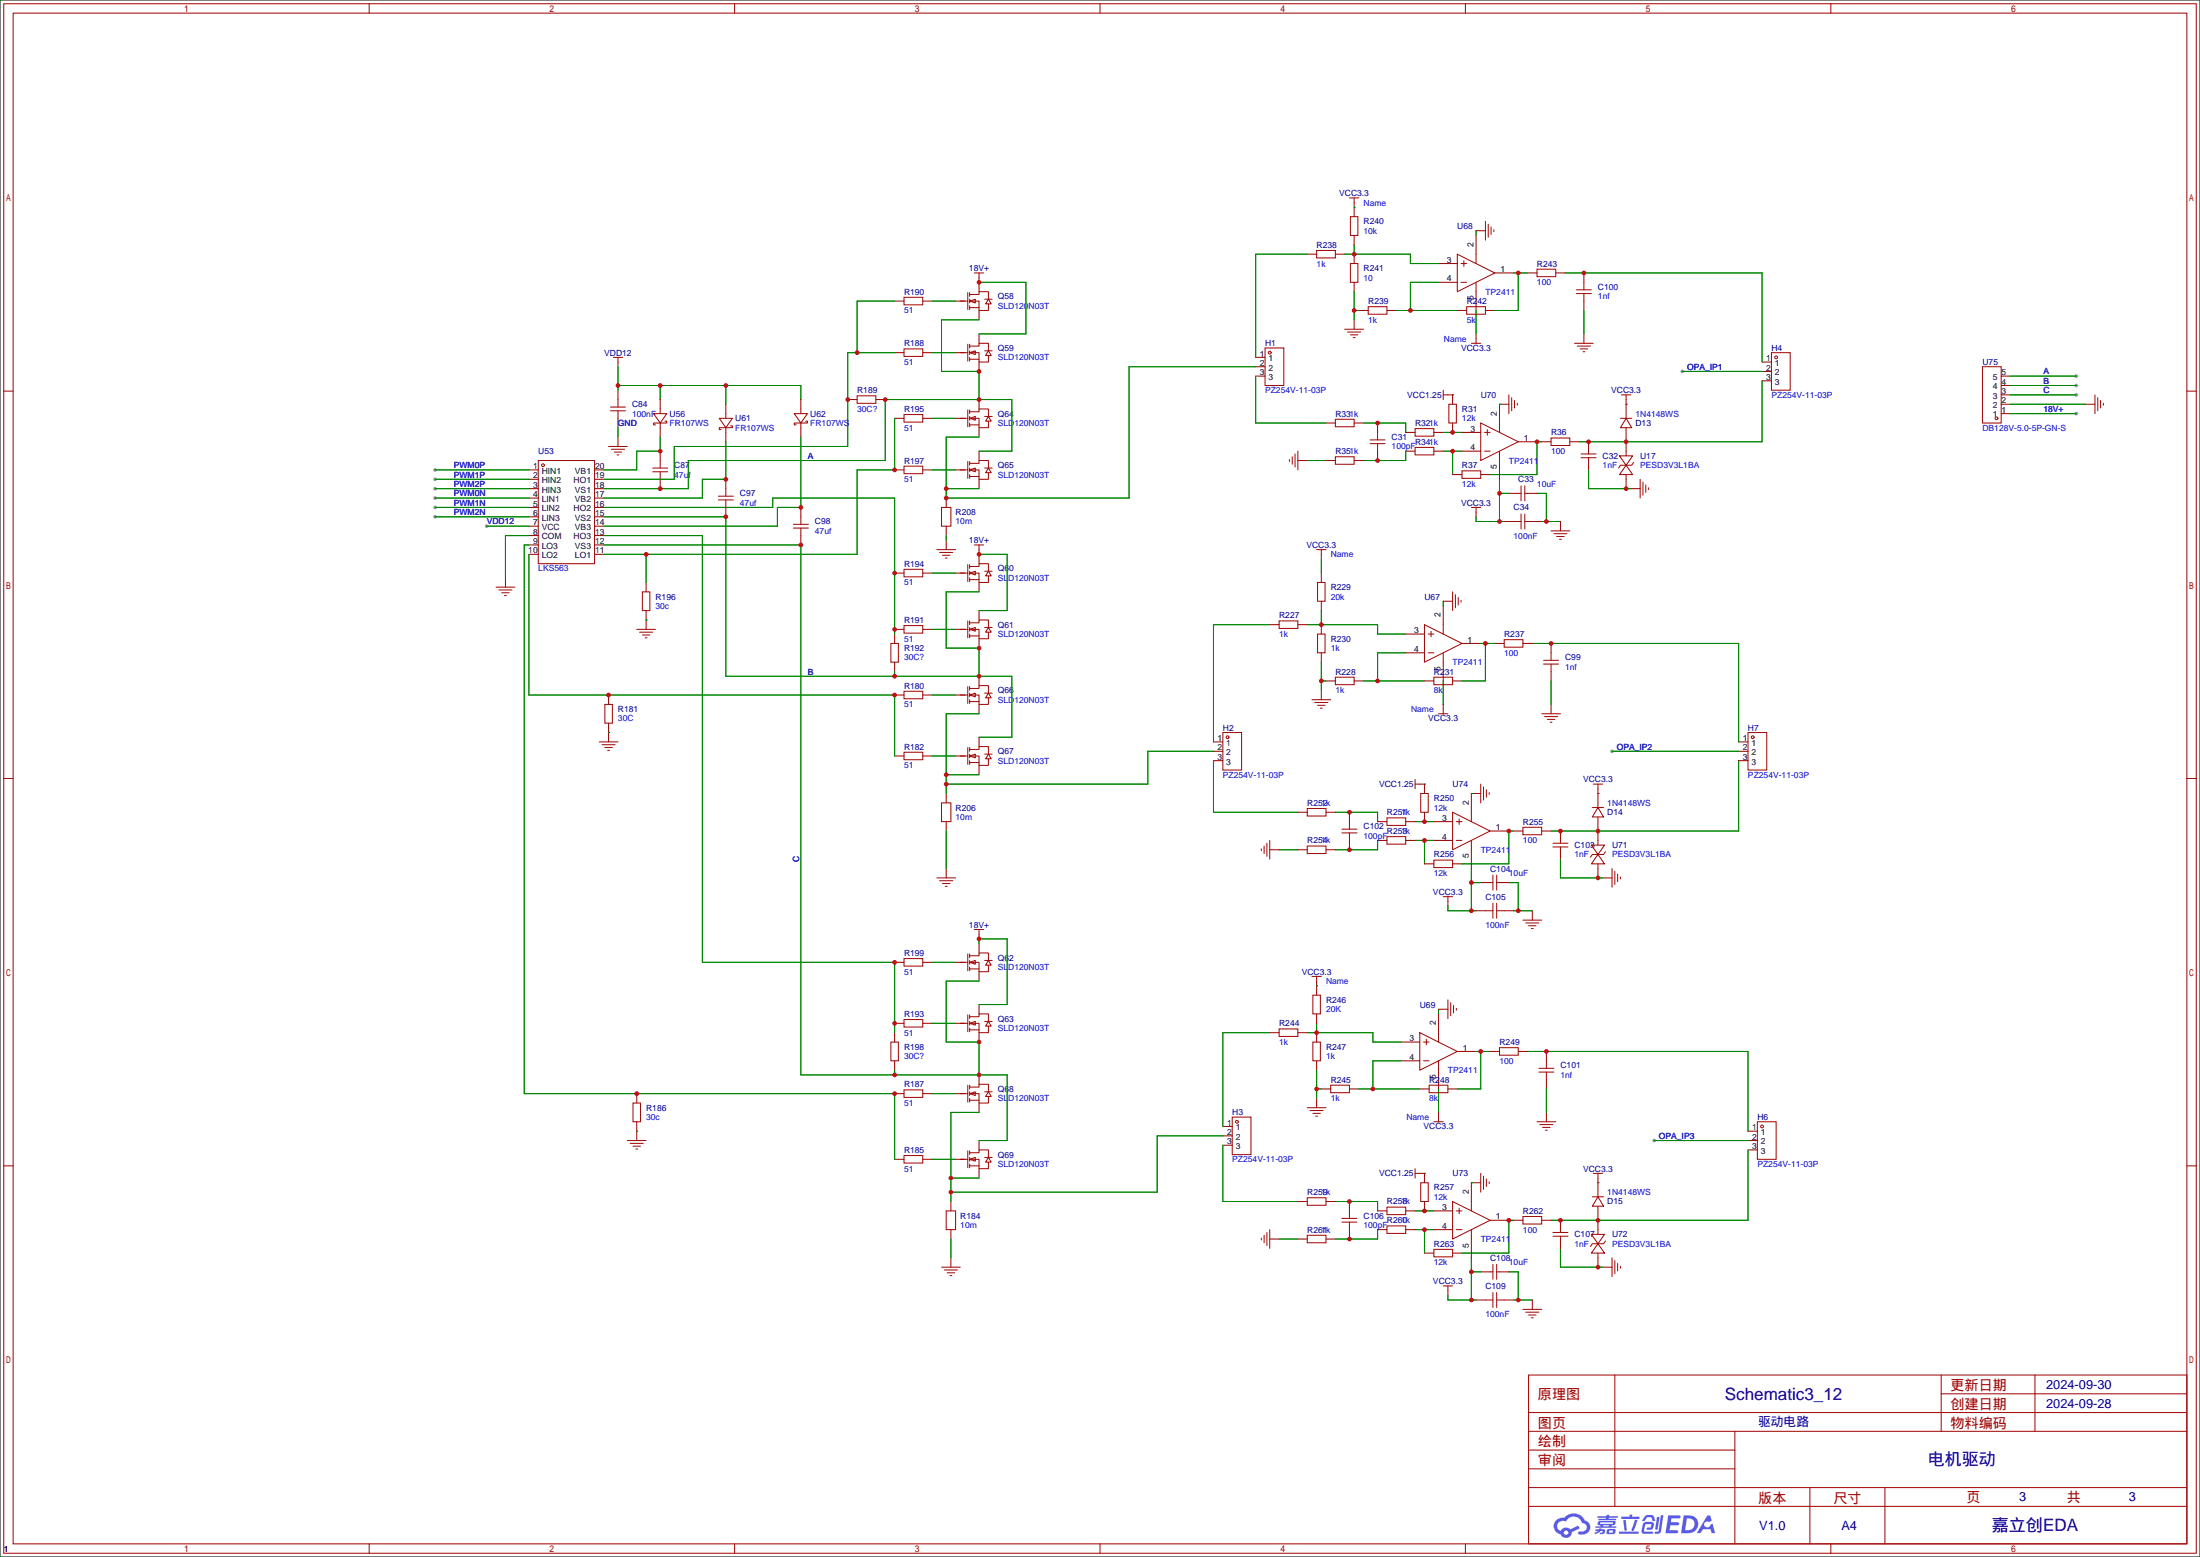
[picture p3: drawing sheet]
<svg xmlns="http://www.w3.org/2000/svg" width="596mm" height="422mm" viewBox="0 0 596 422" stroke-linecap="round" stroke-linejoin="round" font-family="sans-serif">
<path d="M0 0h595.9v421.6h-595.9z" fill="#fff" stroke="#000" stroke-width=".27"/>
<g fill="#999">
<circle cx="131.8" cy="142.5" r=".51"/>
<circle cx="117.9" cy="134.9" r=".51"/>
<circle cx="117.9" cy="127.3" r=".51"/>
<circle cx="117.9" cy="137.4" r=".51"/>
<circle cx="117.9" cy="129.8" r=".51"/>
<circle cx="117.9" cy="140" r=".51"/>
<circle cx="117.9" cy="132.3" r=".51"/>
<circle cx="455.7" cy="100.6" r=".51"/>
<circle cx="448.1" cy="308.9" r=".51"/>
<circle cx="436.6" cy="203.5" r=".51"/>
<circle cx="562.4" cy="101.9" r=".51"/>
<circle cx="562.4" cy="104.4" r=".51"/>
<circle cx="562.4" cy="106.9" r=".51"/>
<circle cx="562.4" cy="112" r=".51"/>
</g>
<g fill="none" stroke="#a10000" stroke-width=".27">
<path d="M1 1h593.9v419.6h-593.9zM3.6 3.6h588.7v414.5h-588.7zM100 1v2.6M199 1v2.6M297.9 1v2.6M396.9 1v2.6M495.9 1v2.6M1 105.9h2.6M592.3 105.9h2.6M1 210.8h2.6M592.3 210.8h2.6M1 315.7h2.6"/>
<path d="M592.3 315.7h2.6M414 372.4h178.3v45.7h-178.3zM437.4 372.4v35.5M525.8 372.4v15.2M525.8 377.4h66.5M551.2 372.4v15.2M414 392.7h55.9M414 387.6h178.3M414 397.8h55.9M414 382.5h178.3M469.9 387.6v30.5M100 418.1v2.5"/>
<path d="M199 418.1v2.5M297.9 418.1v2.5M396.9 418.1v2.5M414 407.9h178.3M414 402.8h178.3M490.2 402.8v15.3M495.9 418.1v2.5M510.5 402.8v15.3"/>
</g>
<g fill="#5487ff">
<path d="M451.8 410.3h2.7a.48 .48 0 0 1 .7 .5 .48 .48 0 0 1-.7 .4h-1.8l-.1 1 2.1 .1a.46 .46 0 0 1 .1 .6 .46 .46 0 0 1-.6 .2h-1.8l-.2 1.3h1.9a.43 .43 0 0 1 .5 .4 .43 .43 0 0 1-.5 .4h-3z"/>
<path d="M462.4 410.4h.8l.4 1.4-.7 .4a.84 .84 0 0 0-1.2 .2 .84 .84 0 0 0 .3 1.2 .84 .84 0 0 0 1.2-.4l.1-.3 .6-.3 .7 2.6h-1l-.3-1.1h-2.1l-.6 1.1h-1z"/>
<path d="M448.8 410.8h.7l-.5 3.2a.36 .36 0 0 1-.4 .3 .36 .36 0 0 1-.3-.3z"/>
<path d="M449.8 410.3h.8l-.7 4.3a1.04 1.04 0 0 1-1.8 .4l.2-.2 .8-.1 .1-.1z"/>
<path d="M445.5 410.6l.7-.3h1.4l.3 .3 .4 1.2-.7 .1-.3-1h-1l-.8 1h-.7z"/>
<path d="M445.1 412.5l.5-.4h1.7a.95 .95 0 0 1 .5 1.6l-.5 .5-1 .1a.32 .32 0 0 1-.3-.4 .32 .32 0 0 1 .3-.3h.8l.2-.8h-1.6l-.4 1.9 2.2 .1a.32 .32 0 0 1 .3 .3 .32 .32 0 0 1-.4 .3h-2.2l-.5-.3-.1-.5z"/>
<path d="M438.5 414.7h5.1a.33 .33 0 0 1 .3 .4 .33 .33 0 0 1-.4 .3h-4.8l-.2-.2z"/>
<path d="M442.8 411.6h.7l-.6 2a.98 .98 0 0 1-.7 1l-.3-.3z"/>
<path d="M439.6 411.6h.7l.3 2.6a.34 .34 0 0 1-.3 .4 .34 .34 0 0 1-.3-.3z"/>
<path d="M439.1 410.7h2.2l.3-.5h.5l-.1 .5h1.8a.32 .32 0 0 1 .3 .4 .32 .32 0 0 1-.3 .2h-4.5z"/>
<path d="M432.1 414.1l1.7-.2-.1 .2 1.1 .2-.2 1-1.3 .2v-.5h.7l.1-.4a.68 .68 0 0 0-1 .4l-1.1 .5-.2-.5 1-.4h-.7z"/>
<path d="M432.7 410.6h2.4l.1-.4h.7v.4h2.1l.3 .2-.3 .2h-2.2l-.1 .3h1.9l.2 .2-.2 .2h-4.6l-.1-.4h2.1v-.3h-2.2z"/>
<path d="M456 410.3l-.7 4.9h1.7a2.5 2.5 0 0 0 3-2.5 2.5 2.5 0 0 0-3.1-2.4zM456.9 411.2a1.65 1.65 0 0 1 2.1 1.7 1.65 1.65 0 0 1-2.2 1.5h-.4z"/>
<path d="M432.8 412.1l-.1 .8 .7 .1 .1 .3h-1.4l.1 .4h5.4l.3-.1-.3-.3h-1.1l.1-.2a.77 .77 0 0 0 .9-.3 .77 .77 0 0 0 0-.9h-4.2zM433.4 412.3l3.5 .1-.2 .3h-3.2zM434.2 413h1.7l-.2 .3h-1.4z"/>
<path d="M435.3 414.2l-.2 1.1a2.66 2.66 0 0 0 2.1 .1l.4-.9-.1-.4-1.7-.1zM435.9 414.5h.8l.1 .3-.2 .2h-.8z"/>
<path d="M421.5 411.7a2.23 2.23 0 0 0-.6 2.3 2.23 2.23 0 0 0 1.8 1.5 1.58 1.58 0 0 0 1.8 1 1.58 1.58 0 0 0 1.2-1.6l2.2-1-.4-.8-2.1 1a1.65 1.65 0 0 0-2.7 .5 1.47 1.47 0 0 1-.7-2.1 1.47 1.47 0 0 1 2.2-.4 2.35 2.35 0 0 1 2.3-1.4 2.35 2.35 0 0 1 2.1 1.8 1.12 1.12 0 0 1 1.2 1 1.12 1.12 0 0 1-1.1 1.2h-.7a.45 .45 0 0 0-.6 .4 .45 .45 0 0 0 .4 .5 2.12 2.12 0 0 0 2.5-.9 2.12 2.12 0 0 0-.3-2.6 1.92 1.92 0 0 1-1.3-1.3 3.4 3.4 0 0 0-5 .2l-1.2 .1zM423.6 415.1a.6 .6 0 0 1 1.2 0 .6 .6 0 0 1-1.2 0z"/>
</g>
<g fill="none" stroke="#a10000" stroke-width=".27">
<path d="M365.5 53.6h2.5M365.8 58.7h2v5.1h-2zM366.8 53.6v1.3M402.3 59.9v5.1M262.1 79.2v4.6M262.6 79.8h2.6v-.8h2.5v2M262.6 79.2v1.1M263.9 73.9h2.5M265.2 73.9v1.3M356.6 67.8h5.1v2h-5.1zM365.8 71.4h2v5.1h-2zM394.7 68.8l10.2 5.1-10.2 5.1z"/>
<path d="M395.7 76.5h1.6M395.7 71.4h1.6M396.5 70.6v1.5M399.8 68.8v2.6M399.8 76.5v2.5M403.1 60.7v3.6M403.9 61.5v2M404.6 62.2v.5M416.3 72.9h5.1v2h-5.1zM427 79.5h4M427 78.5h4M429 76.5v2"/>
<path d="M429 79.5v2M166.1 96.8h2.6M167.4 96.8v1.2M244.9 94.5h5v2h-5zM244.9 80.5h5v2h-5zM260.1 95.5h2M260.1 81.5h2M262.1 93.2v4.6M262.6 95.5h2.6v2.5h2.5v-1.7M262.6 93.7h2.6v-.7h2.5v2M262.6 95.5l1.6-.5v1zM262.6 81.5h2.6v2.6h2.5v-1.8"/>
<path d="M262.6 81.5l1.6-.5v1zM262.6 81v1M262.6 82.8v1M262.6 93.2v1M262.6 95v1M262.6 96.8v1M262.6 97.3h2.6M262.6 83.3h2.6M266.7 95h2M266.7 81h2M267.7 95l.8 1.3h-1.5zM267.7 81l.8 1.3h-1.5z"/>
<path d="M342.6 94.2h5.1v10.2h-5.1zM364.2 89.2h5.1M365 89.9h3.6M365.8 90.7h2M366.5 91.4h.5M370.6 83.1h5.1v2h-5.1zM397.3 83.1h5v2h-5zM398.5 93h2.6M399.8 91.7v1.3M426.5 93h5M427.2 93.7h3.6M428 94.5h2"/>
<path d="M428.8 95.2h.5M479.8 95.5h5.1v10.2h-5.1zM537 99.3h5v15.3h-5zM165.4 111.3h4M165.4 110.2h4M167.4 108.2v2M167.4 111.3v2M177 112h3.6l-1.8 2.6zM178.8 110.7v1.3M178.8 114.6v1.2M180.1 114h.5v.6h-3.6v.5h.5M194.8 113.3h3.6l-1.8 2.5z"/>
<path d="M196.6 112v1.3M196.6 115.8v1.3M197.9 115.3h.5v.5h-3.6v.5h.5M215.1 112h3.6l-1.8 2.6zM216.9 110.7v1.3M216.9 114.6v1.2M218.2 114h.5v.6h-3.6v.5h.5M232.2 107.2h5v2h-5zM244.9 112.3h5v2h-5zM260.1 113.3h2M262.1 111v4.6M262.6 113.3h2.6v2.5h2.5v-1.8"/>
<path d="M262.6 111.5h2.6v-.8h2.5v2.1M262.6 113.3l1.6-.5v1zM262.6 111v1M262.6 112.8v1M262.6 114.6v1M262.6 115.1h2.6M266.7 112.8h2M267.7 112.8l.8 1.2h-1.5zM361.7 113.5h5.1v2.1h-5.1zM371.1 119.1h4.1M373.1 117.1v2M383.3 116.1h5.1v2h-5.1z"/>
<path d="M390.9 105.7v2.5M390.9 106.9h1.3M392.4 109.5h2.1v5.1h-2.1zM401.1 114.6l10.1 5-10.1 5.1zM402.1 117.1h1.5M402.8 116.3v1.6M406.1 114.6v2.5M408.7 106.9v5.1M409.4 107.7v3.6M410.2 108.5v2M411 109.2v.5M420.1 118.6h5.1v2h-5.1z"/>
<path d="M438.9 113.3h3.1M439.2 106.9h2.5M440.4 113.3l1.6 2.5h-3.1zM440.4 106.9v1.3M567.4 106.9v5.1M568.2 107.7v3.6M569 108.5v2M569.7 109.2v.5M145.8 124.7h15.2v28h-15.2zM164.8 120.9h5.1M165.6 121.7h3.6M166.4 122.4h2"/>
<path d="M167.1 123.2h.5M176.8 127.8h4M176.8 126.7h4M178.8 124.7v2M178.8 127.8v2M194.6 135.4h4M194.6 134.4h4M196.6 132.3v2.1M196.6 135.4v2M216.9 140v2M244.9 126.2h5v2.1h-5zM255 137.4h2.6v5.1h-2.6z"/>
<path d="M260.1 127.3h2M262.1 125v4.5M262.6 127.3h2.6v2.5h2.5v-1.8M262.6 125.5h2.6v-.8h2.5v2M262.6 127.3l1.6-.6v1.1zM262.6 125v1M262.6 126.7v1.1M262.6 128.5v1M262.6 129h2.6M266.7 126.7h2M267.7 126.7l.8 1.3h-1.5zM349.2 124.5v.5"/>
<path d="M350 123.7v2M350.8 122.9v3.6M351.5 122.2v5.1M361.7 123.7h5.1v2h-5.1zM371.1 120.1h4.1M373.1 120.1v2.1M383.3 121.2h5.1v2h-5.1zM396 127.5h5.1v2h-5.1zM398.5 137.4h2.6M399.8 137.4v1.3M402.1 122.2h1.5M406.1 122.2v2.5"/>
<path d="M411.2 133.6h.8M412 131.6v4M412 139.2v4.1M413 131.6v4M413 139.2v4.1M413 133.6h.8M428.2 124h4.1M428.2 122.9h4.1M430.3 122.2v.7M430.3 124v.7M438.7 123.4h3.5l-1.8 2.6zM440.4 126l1.8 2.5h-3.5z"/>
<path d="M440.4 122.2v1.2M440.4 128.5v1.3M442.5 125.2l-.5 .8h-3.1l-.5 .7M444.2 129.8v5.1M445 130.6v3.5M445.8 131.3v2M446.5 132.1v.5M134.4 159h5M135.1 159.8h3.6M214.9 143h4M214.9 142h4M216.9 143v2"/>
<path d="M244.9 154.2h5v2h-5zM253.7 148.8h5.1M254.5 149.6h3.6M255.3 150.4h2M256 151.1h.5M260.1 155.2h2M262.1 152.9v4.6M262.6 155.2h2.6v2.5h2.5v-1.7M262.6 153.4h2.6v-.7h2.5v2M262.6 155.2l1.6-.5v1zM262.6 152.9v1M262.6 154.7v1"/>
<path d="M262.6 156.5v1M262.6 157h2.6M263.9 147.6h2.5M265.2 147.6v1.2M266.7 154.7h2M267.7 154.7l.8 1.3h-1.5zM356.6 148.8h2.6M356.9 157.7h2v5.1h-2zM357.9 148.8v1.3M410 141.2h2M413 141.2h2M420.1 143.8h5.1"/>
<path d="M420.9 144.5h3.5M421.6 145.3h2.1M422.4 146h.5M135.9 160.5h2M136.7 161.3h.5M172.5 170.4h5M173.2 171.2h3.6M174 160.3h2v5.1h-2zM174 172h2M174.8 172.7h.5M241.3 174.2h2v5.1h-2zM244.9 169.4h5v2h-5z"/>
<path d="M260.1 170.4h2M262.1 168.1v4.6M262.6 170.4h2.6v2.6h2.5v-1.8M262.6 168.7h2.6v-.8h2.5v2M262.6 170.4l1.6-.5v1zM262.6 168.1v1.1M262.6 169.9v1M262.6 171.7v1M262.6 172.2h2.6M266.7 169.9h2M267.7 169.9l.8 1.3h-1.5zM346.5 168.1h5v2.1h-5z"/>
<path d="M356.9 171.7h2v5.1h-2zM385.8 169.2l10.2 5-10.2 5.1zM386.8 176.8h1.6M386.8 171.7h1.6M387.6 170.9v1.6M390.9 169.2v2.5M390.9 176.8v2.5M393.4 160.3v5.1M394.2 161v3.6M395 161.8v2M395.7 162.6v.5M407.4 173.2h5.1v2.1h-5.1z"/>
<path d="M418.1 179.8h4M418.1 178.8h4M420.1 176.8v2M420.1 179.8v2.1M163.8 190.8h2.1v5h-2.1zM244.9 187.2h5v2h-5zM260.1 188.2h2M262.1 185.9v4.6M262.6 188.2h2.6v2.6h2.5v-1.8M262.6 186.4h2.6v-.7h2.5v2M262.6 188.2l1.6-.5v1zM262.6 185.9v1"/>
<path d="M262.6 187.7v1M262.6 189.5v1M262.6 190h2.6M266.7 187.7h2M267.7 187.7l.8 1.3h-1.5zM331.2 198.4h5.1v10.1h-5.1zM355.3 189.5h5.1M356.1 190.2h3.6M356.9 191h2M357.6 191.8h.5M361.7 183.4h5.1v2h-5.1zM388.4 183.4h5v2h-5z"/>
<path d="M389.6 193.3h2.6M390.9 192v1.3M417.6 193.3h5.1M418.3 194.1h3.6M419.1 194.8h2M419.9 195.6h.5M473.5 198.4h5v10.1h-5zM162.3 200.9h5.1M163.1 201.7h3.5M163.8 202.4h2.1M164.6 203.2h.5M244.9 203.7h5v2h-5z"/>
<path d="M255 217.4h2.6v5.1h-2.6zM260.1 204.7h2M262.1 202.4v4.6M262.6 204.7h2.6v2.6h2.5v-1.8M262.6 202.9h2.6v-.7h2.5v2M262.6 204.7l1.6-.5v1zM262.6 202.4v1.1M262.6 204.2v1M262.6 206v1M262.6 206.5h2.6M266.7 204.2h2M267.7 204.2l.8 1.3h-1.5z"/>
<path d="M354.1 218.9h5.1v2.1h-5.1zM383.3 211.1v2.5M383.3 212.3h1.3M384.8 214.9h2v5.1h-2zM393.4 220l10.2 5-10.2 5.1zM398.5 220v2.5M401.1 212.3v5.1M401.8 213.1v3.6M402.6 213.9v2M403.4 214.6v.5M431.3 218.7h3M431.5 212.3h2.6"/>
<path d="M432.8 218.7l1.5 2.5h-3zM432.8 212.3v1.3M253.7 237.7h5.1M254.5 238.5h3.6M255.3 239.3h2M341.6 229.9v.5M342.4 229.1v2M343.2 228.3v3.6M343.9 227.6v5.1M354.1 229.1h5.1v2h-5.1zM363.5 225.6h4M363.5 224.5h4"/>
<path d="M365.5 222.5v2M365.5 225.6v2M375.7 221.5h5v2h-5zM375.7 226.6h5v2h-5zM388.4 232.9h5v2h-5zM394.5 227.6h1.5M394.5 222.5h1.5M395.2 221.7v1.6M398.5 227.6v2.5M403.6 239h.8M404.4 237v4M405.4 237v4"/>
<path d="M405.4 239h.7M412.5 224h5.1v2.1h-5.1zM420.6 229.4h4.1M420.6 228.3h4.1M422.7 227.6v.7M422.7 229.4v.7M431 228.9h3.6l-1.8 2.5zM432.8 231.4l1.8 2.5h-3.6zM432.8 227.6v1.3M432.8 233.9v1.3M434.8 230.6l-.5 .8h-3l-.5 .8M436.6 235.2v5.1"/>
<path d="M437.4 236v3.5M438.1 236.7v2.1M438.9 237.5v.5M244.9 259.6h5v2h-5zM256 240h.5M262.1 258.3v4.6M262.6 258.8h2.6v-.7h2.5v2M262.6 258.3v1M263.9 251.7h2.5M265.2 251.7v1.3M390.9 242.8h2.5M392.2 242.8v1.3"/>
<path d="M402.3 246.6h2.1M404.4 244.6v4.1M405.4 244.6v4.1M405.4 246.6h2M412.5 249.2h5.1M413.3 249.9h3.5M414 250.7h2.1M414.8 251.5h.5M244.9 276.1h5v2h-5zM260.1 277.1h2M260.1 260.6h2M262.1 274.8v4.6"/>
<path d="M262.6 277.1h2.6v2.6h2.5v-1.8M262.6 275.3h2.6v-.7h2.5v2M262.6 277.1l1.6-.5v1zM262.6 260.6h2.6v2.5h2.5v-1.7M262.6 260.6l1.6-.5v1zM262.6 260.1v1M262.6 261.9v1M262.6 274.8v1M262.6 276.6v1M262.6 278.4v1M262.6 278.9h2.6M262.6 262.4h2.6"/>
<path d="M266.7 276.6h2M266.7 260.1h2M267.7 276.6l.8 1.3h-1.5zM267.7 260.1l.8 1.3h-1.5zM346.5 278.6h5v2.1h-5zM355.3 264.4h2.6M355.6 269.5h2v5.1h-2zM356.6 264.4v1.3M384.6 279.7l10.1 5-10.1 5.1zM389.6 279.7v2.5M392.2 270.8v5M392.9 271.5v3.6"/>
<path d="M393.7 272.3v2M394.5 273v.6M171.4 298.7h2.1v5.1h-2.1zM241.3 282.2h2v5.1h-2zM244.9 295.1h5v2.1h-5zM260.1 296.2h2M262.1 293.9v4.5M262.6 296.2h2.6v2.5h2.5v-1.8M262.6 294.4h2.6v-.8h2.5v2.1M262.6 296.2l1.6-.5v1zM262.6 293.9v1M262.6 295.7v1"/>
<path d="M262.6 297.4v1M262.6 297.9h2.6M266.7 295.7h2M267.7 295.7l.8 1.2h-1.5zM354.1 300h5.1M355.6 282.2h2v5.1h-2zM360.4 293.9h5.1v2h-5.1zM385.6 287.3h1.5M385.6 282.2h1.5M386.3 281.4v1.6M387.1 293.9h5.1v2h-5.1zM389.6 287.3v2.5"/>
<path d="M406.1 283.7h5.1v2h-5.1zM416.8 290.3h4.1M416.8 289.3h4.1M418.8 287.3v2M418.8 290.3v2.1M169.9 308.9h5.1M170.7 309.6h3.5M171.4 310.4h2.1M172.2 311.1h.5M244.9 312.9h5v2.1h-5zM260.1 313.9h2M262.1 311.7v4.5"/>
<path d="M262.6 313.9h2.6v2.6h2.5v-1.8M262.6 312.2h2.6v-.8h2.5v2M262.6 313.9l1.6-.5v1.1zM262.6 311.7v1M262.6 313.4v1.1M262.6 315.2v1M262.6 315.7h2.6M266.7 313.4h2M267.7 313.4l.8 1.3h-1.5zM333.8 302.5h5v10.2h-5zM354.8 300.7h3.6M355.6 301.5h2"/>
<path d="M356.4 302.3h.5M383.3 316.5v2.5M383.3 317.8h1.3M388.4 303.8h2.5M389.6 302.5v1.3M401.1 317.8v5M401.8 318.5v3.6M402.6 319.3v2M416.3 303.8h5.1M417.1 304.5h3.5M417.8 305.3h2.1M418.6 306.1h.5"/>
<path d="M431.5 317.8h2.6M432.8 317.8v1.2M476 303.8h5.1v10.1h-5.1zM256.3 327.9h2.5v5.1h-2.5zM341.6 335.3v.5M342.4 334.5v2M343.2 333.8v3.5M343.9 333v5.1M354.1 324.4h5.1v2h-5.1zM354.1 334.5h5.1v2h-5.1zM363.5 331h4M363.5 329.9h4"/>
<path d="M365.5 327.9v2M365.5 331v2M375.7 326.9h5v2h-5zM375.7 332h5v2h-5zM384.8 320.3h2v5.1h-2zM388.4 338.3h5v2.1h-5zM393.4 325.4l10.2 5.1-10.2 5zM394.5 333h1.5M394.5 327.9h1.5M395.2 327.2v1.5M398.5 325.4v2.5M398.5 333v2.5"/>
<path d="M403.4 320v.5M412.5 329.4h5.1v2.1h-5.1zM420.6 334.8h4.1M420.6 333.8h4.1M422.7 333v.8M422.7 334.8v.7M431 334.3h3.6l-1.8 2.5zM431.3 324.1h3M432.8 324.1l1.5 2.5h-3zM432.8 336.8l1.8 2.5h-3.6zM432.8 333v1.3M432.8 339.3v1.3"/>
<path d="M434.8 336l-.5 .8h-3l-.5 .8M255 343.2h5.1M255.8 343.9h3.5M256.5 344.7h2.1M257.3 345.4h.5M390.9 348.2h2.5M392.2 348.2v1.3M402.3 352h2.1M403.6 344.4h.8M404.4 342.4v4.1M404.4 350v4.1M405.4 342.4v4.1"/>
<path d="M405.4 350v4.1M405.4 344.4h.7M405.4 352h2M412.5 354.6h5.1M413.3 355.3h3.5M414 356.1h2.1M414.8 356.9h.5M436.6 340.6v5.1M437.4 341.4v3.5M438.1 342.1v2.1M438.9 342.9v.5"/>
<circle cx="343.9" cy="95.5" r=".38"/>
<circle cx="481.1" cy="96.8" r=".38"/>
<circle cx="540.8" cy="113.3" r=".38"/>
<circle cx="147.1" cy="126" r=".38"/>
<circle cx="332.5" cy="199.6" r=".38"/>
<circle cx="474.7" cy="199.6" r=".38"/>
<circle cx="335" cy="303.8" r=".38"/>
<circle cx="477.3" cy="305.1" r=".38"/>
</g>
<g fill="none" stroke="#870000" stroke-width=".27">
<path d="M366.8 54.9v3.8M265.2 75.2v3.8M354.1 68.8h2.5M361.7 68.8h2.5M366.8 63.8v2.5M366.8 68.8v2.6M366.8 76.5v2.5M389.6 76.5h5.1M389.6 71.4h5.1M399.8 63.8v5M399.8 79v5.1M399.8 62.5h2.5"/>
<path d="M404.9 73.9h5.1M413.8 73.9h2.5M421.4 73.9h2.5M429 73.9v2.6M167.4 98v1.3M242.3 95.5h2.6M242.3 81.5h2.6M249.9 95.5h2.6M249.9 81.5h2.6M258.8 95.5h2.6M258.8 81.5h2.6M265.2 84.1v2.5"/>
<path d="M265.2 90.4v2.6M265.2 98v2.6M340.1 96.8h2.5M340.1 99.3h2.5M366.8 86.6v2.6M368 84.1h2.6M375.7 84.1h2.5M394.7 84.1h2.6M399.8 90.4v1.3M402.3 84.1h2.6M429 81.5v2.6M429 90.4v2.6"/>
<path d="M477.3 98h2.5M167.4 105.7v2.5M167.4 113.3v2.5M167.4 118.4v2.5M178.8 108.2v2.5M178.8 115.8v2.6M196.6 109.5v2.5M196.6 117.1v2.5M216.9 108.2v2.5M216.9 115.8v2.6M229.6 108.2h2.6M237.2 108.2h2.6"/>
<path d="M242.3 113.3h2.6M249.9 113.3h2.6M258.8 113.3h2.6M265.2 108.2v2.5M265.2 115.8v2.6M340.1 101.9h2.5M359.2 114.6h2.5M366.8 114.6h2.5M373.1 114.6v2.5M380.7 117.1h2.6M388.4 117.1h2.5M392.2 106.9h1.2v2.6"/>
<path d="M393.4 114.6v2.5M396 117.1h5.1M408.7 109.5h-2.6v5.1M411.2 119.6h5.1M417.6 119.6h2.5M425.2 119.6h2.5M430.3 119.6v2.6M440.4 108.2v5.1M440.4 115.8v6.4M477.3 100.6h2.5M477.3 103.1h2.5M542 101.9h2.6"/>
<path d="M542 109.5h2.6M542 106.9h2.6M542 112h2.6M542 104.4h2.6M564.9 109.5h2.5M143.3 127.3h2.5M143.3 129.8h2.5M143.3 132.3h2.5M143.3 134.9h2.5M143.3 137.4h2.5M143.3 140h2.5M161 127.3h2.6"/>
<path d="M161 129.8h2.6M161 132.3h2.6M161 134.9h2.6M161 137.4h2.6M161 140h2.6M178.8 122.2v2.5M178.8 129.8v2.5M196.6 129.8v2.5M196.6 137.4v2.6M216.9 137.4v2.6M242.3 127.3h2.6M249.9 127.3h2.6"/>
<path d="M256.3 134.9v2.5M258.8 127.3h2.6M265.2 122.2v2.5M265.2 129.8v2.5M351.5 124.7h2.6M359.2 124.7h2.5M366.8 124.7h2.5M373.1 122.2v2.5M380.7 122.2h2.6M388.4 122.2h2.5M393.4 128.5h2.6M396 122.2h5.1"/>
<path d="M399.8 138.7v1.3M401.1 128.5h2.5M406.1 124.7v5.1M408.7 133.6h2.5M413.8 133.6h2.5M430.3 124.7v2.6M440.4 129.8v2.5M441.7 132.3h2.5M136.9 156.5v2.5M143.3 142.5h2.5M143.3 145h2.5M143.3 147.6h2.5"/>
<path d="M143.3 150.1h2.5M161 142.5h2.6M161 145h2.6M161 147.6h2.6M161 150.1h2.6M175 157.7v2.6M216.9 145v2.6M242.3 155.2h2.6M249.9 155.2h2.6M256.3 142.5v2.5M256.3 146.3v2.5M258.8 155.2h2.6"/>
<path d="M265.2 148.8v3.9M265.2 157.7v2.6M357.9 150.1v1.3M357.9 155.2v2.5M407.4 141.2h2.6M415 141.2h2.6M422.7 141.2v2.6M175 165.4v5M242.3 170.4h2.6M242.3 171.7v2.5M242.3 179.3v2.6M249.9 170.4h2.6"/>
<path d="M258.8 170.4h2.6M265.2 165.4v2.5M265.2 173v2.5M343.9 169.2h2.6M351.5 169.2h2.6M357.9 162.8v2.6M357.9 169.2v2.5M357.9 176.8v2.5M380.7 176.8h5.1M380.7 171.7h5.1M390.9 164.1v5.1M390.9 179.3v5.1"/>
<path d="M390.9 162.8h2.5M396 174.2h5.1M404.9 174.2h2.5M412.5 174.2h2.5M420.1 174.2v2.6M164.8 188.2v2.6M164.8 195.8v5.1M242.3 188.2h2.6M249.9 188.2h2.6M258.8 188.2h2.6M265.2 183.1v2.6M265.2 190.8v2.5"/>
<path d="M265.2 199.6v2.6M357.9 186.9v2.6M359.2 184.4h2.5M366.8 184.4h2.5M385.8 184.4h2.6M390.9 190.8v1.2M393.4 184.4h2.6M420.1 181.9v2.5M420.1 190.8v2.5M242.3 204.7h2.6M249.9 204.7h2.6M256.3 214.9v2.5"/>
<path d="M258.8 204.7h2.6M265.2 207.3v2.5M328.7 200.9h2.5M328.7 203.5h2.5M328.7 206h2.5M351.5 220h2.6M359.2 220h2.5M365.5 220v2.5M384.6 212.3h1.2v2.6M385.8 220v2.5M401.1 214.9h-2.6v5.1M432.8 213.6v5.1"/>
<path d="M470.9 200.9h2.6M470.9 203.5h2.6M470.9 206h2.6M256.3 222.5v2.5M256.3 235.2v2.5M343.9 230.1h2.6M351.5 230.1h2.6M359.2 230.1h2.5M365.5 227.6v2.5M373.1 222.5h2.6M373.1 227.6h2.6M380.7 222.5h2.6"/>
<path d="M380.7 227.6h2.6M385.8 233.9h2.6M388.4 222.5h5M388.4 227.6h5M393.4 233.9h2.6M398.5 230.1v5.1M401.1 239h2.5M403.6 225h5.1M406.1 239h2.6M410 225h2.5M417.6 225h2.5M422.7 225v2.6"/>
<path d="M422.7 230.1v2.6M432.8 221.2v6.4M432.8 235.2v2.5M434.1 237.7h2.5M265.2 253v1.3M265.2 255.5v2.6M392.2 244.1v1.3M399.8 246.6h2.5M407.4 246.6h2.6M415 246.6v2.6M242.3 279.7v2.5M242.3 277.1h2.6"/>
<path d="M242.3 260.6h2.6M249.9 277.1h2.6M249.9 260.6h2.6M258.8 277.1h2.6M258.8 260.6h2.6M265.2 263.1v2.6M265.2 272v2.6M265.2 279.7v2.5M343.9 279.7h2.6M351.5 279.7h2.6M356.6 265.7v3.8M356.6 274.6v2.5"/>
<path d="M356.6 279.7v2.5M389.6 274.6v5.1M389.6 273.3h2.6M172.5 296.2v2.5M242.3 296.2h2.6M242.3 287.3v2.5M249.9 296.2h2.6M258.8 296.2h2.6M265.2 291.1v2.5M265.2 298.7v2.5M356.6 287.3v2.5M356.6 297.4v2.6"/>
<path d="M357.9 294.9h2.5M365.5 294.9h2.5M379.5 287.3h5.1M379.5 282.2h5.1M384.6 294.9h2.5M389.6 289.8v5.1M392.2 294.9h2.5M394.7 284.7h5.1M403.6 284.7h2.5M411.2 284.7h2.6M418.8 284.7v2.6M418.8 292.4v2.5"/>
<path d="M172.5 303.8v5.1M242.3 313.9h2.6M249.9 313.9h2.6M258.8 313.9h2.6M265.2 308.9v2.5M265.2 316.5v2.5M331.2 305.1h2.6M331.2 307.6h2.6M331.2 310.1h2.6M384.6 317.8h1.2v2.5M389.6 301.2v1.3M418.8 301.2v2.6"/>
<path d="M432.8 319v5.1M473.5 306.3h2.5M473.5 308.9h2.5M473.5 311.4h2.5M257.6 325.4v2.5M257.6 333v2.5M343.9 335.5h2.6M351.5 325.4h2.6M351.5 335.5h2.6M359.2 325.4h2.5M359.2 335.5h2.5M365.5 325.4v2.5"/>
<path d="M365.5 333v2.5M373.1 327.9h2.6M373.1 333h2.6M380.7 327.9h2.6M380.7 333h2.6M385.8 325.4v2.5M385.8 339.3h2.6M388.4 327.9h5M388.4 333h5M393.4 339.3h2.6M398.5 335.5v5.1M401.1 320.3h-2.6v5.1"/>
<path d="M403.6 330.5h5.1M410 330.5h2.5M417.6 330.5h2.5M422.7 330.5v2.5M422.7 335.5v2.6M432.8 326.6v6.4M257.6 340.6v2.6M392.2 349.5v1.3M399.8 352h2.5M401.1 344.4h2.5M406.1 344.4h2.6M407.4 352h2.6"/>
<path d="M415 352v2.6M432.8 340.6v2.6M434.1 343.2h2.5"/>
</g>
<g fill="none" stroke="#008700" stroke-width=".27">
<path d="M366.8 56.1h.1M265.2 76.5h12.7v13.9h-12.7M354.1 68.8h-14v28M364.2 68.8h17.8v2.6h7.6M366.8 66.3v2.5M366.8 79v7.6M389.6 76.5h-7.6v7.6M399.8 62.5v1.3M410 73.9h3.8M411.2 73.9v10.2h-6.3M423.9 73.9h53.4v24.1M167.4 99.3v6.4"/>
<path d="M242.3 95.5h-12.7v25.4h-47v8.9h-19M242.3 81.5h-10.1v14M252.5 95.5h6.3M252.5 81.5h6.3M265.2 86.6h-10.2v14h10.2v7.6M340.1 99.3h-34.3v35.6h-49.5v-16.5h8.9M366.8 84.1h1.2M378.2 84.1h16.5M399.8 84.1v6.3M429 84.1v6.3M167.4 104.4h49.5v3.8M167.4 115.8v2.6"/>
<path d="M178.8 118.4v3.8h-6.3v5.1h-8.9M178.8 104.4v3.8M196.6 119.6v10.2h-6.4v5.1h-26.6M196.6 104.4v5.1M216.9 118.4v19h-6.3v5.1h-47M242.3 113.3v14h-10.1v22.8h-68.6M252.5 113.3h6.3M340.1 101.9v12.7h19.1M369.3 114.6h11.4v2.5M390.9 117.1h5.1M393.4 106.9h.1M406.1 109.5h.1"/>
<path d="M417.6 119.6h-1.3v8.9h-12.7M440.4 109.5h.1M455.7 100.6h21.6M477.3 103.1v16.5h-49.6M544.6 104.4h17.8M544.6 101.9h17.8M544.6 106.9h17.8M544.6 112h17.8M544.6 109.5h20.3M117.9 134.9h25.4M117.9 127.3h25.4M117.9 137.4h25.4"/>
<path d="M117.9 129.8h25.4M117.9 140h25.4M117.9 132.3h25.4M163.6 137.4h45.7v-2.5h33v36.8M163.6 140h33v43.1h77.5v16.5h-8.9M252.5 127.3h6.3M256.3 132.3h8.9M265.2 122.2h8.9v-14h-34.3v16.5h-53.4v7.6h-22.8M354.1 124.7h5.1M380.7 122.2v2.5h-11.4M390.9 122.2h5.1M393.4 122.2v6.3"/>
<path d="M399.8 140v1.2h7.6M406.1 129.8v11.4M406.1 133.6h2.6M416.3 133.6h2.5v7.6M430.3 127.3v5h11.4M131.8 142.5h11.5M143.3 145h-6.4v11.5M143.3 150.1v38.1h99v16.5M143.3 147.6h-1.3v148.6h100.3v17.7M163.6 145h26.6v115.6h52.1v19.1M163.6 147.6h53.3v143.5h55.9v17.8h-7.6M175 150.1v7.6"/>
<path d="M252.5 155.2h6.3M256.3 145v1.3M265.2 150.1h7.6v15.3h-7.6M357.9 151.4v3.8M417.6 141.2h5.1M175 167.9h.1M252.5 170.4h6.3M265.2 160.3h-8.9v15.2h8.9v7.6M343.9 169.2h-15.2v31.7M354.1 169.2h19v2.5h7.6M357.9 165.4v3.8M357.9 179.3v7.6"/>
<path d="M380.7 176.8h-7.6v7.6M390.9 162.8v1.3M401.1 174.2h3.8M402.3 174.2v10.2h-6.3M415 174.2h55.9v26.7M164.8 198.4h.1M242.3 181.9v1.2M252.5 188.2h6.3M265.2 193.3h-8.9v21.6M357.9 184.4h1.3M369.3 184.4h16.5M390.9 184.4v6.4"/>
<path d="M420.1 184.4v6.4M252.5 204.7h6.3M256.3 209.8h8.9M328.7 203.5h-17.8v8.8h-54.6M328.7 206v14h22.8M361.7 220h11.4v2.5M385.8 212.3h.1M398.5 214.9h.1M432.8 214.9h.1M436.6 203.5h34.3M470.9 206v19h-50.8M256.3 225v10.2"/>
<path d="M346.5 230.1h5M373.1 227.6v2.5h-11.4M383.3 222.5h5.1M383.3 227.6h5.1M385.8 227.6v6.3M398.5 235.2v11.4M398.5 239h2.6M408.7 239h2.5v7.6M410 225h-1.3v8.9h-12.7M422.7 232.7v5h11.4M265.2 255.5v-1.2h7.6v17.7h-7.6M392.2 245.4v1.2h7.6"/>
<path d="M410 246.6h5M252.5 260.6h6.3M252.5 277.1h6.3M265.2 265.7h-8.9v16.5h8.9v8.9M343.9 279.7h-12.7v25.4M354.1 279.7h17.8v2.5h7.6M356.6 267h.1M356.6 277.1v2.6M389.6 273.3v1.3M242.3 289.8v1.3M252.5 296.2h6.3M356.6 289.8v7.6"/>
<path d="M356.6 294.9h1.3M368 294.9h16.6M379.5 287.3h-7.6v7.6M389.6 294.9v6.3M399.8 284.7h3.8M401.1 284.7v10.2h-6.4M413.8 284.7h59.7v21.6M418.8 294.9v6.3M172.5 306.3h.1M252.5 313.9h6.3M257.6 319h7.6M265.2 301.2h-7.6v24.2"/>
<path d="M331.2 307.6h-17.8v15.2h-55.8M331.2 310.1v15.3h20.3M385.8 317.8h.1M448.1 308.9h25.4M473.5 311.4v19.1h-53.4M257.6 335.5v5.1M346.5 335.5h5M361.7 325.4h11.4v2.5M373.1 333v2.5h-11.4M383.3 327.9h5.1M383.3 333h5.1M385.8 333v6.3"/>
<path d="M398.5 320.3h.1M410 330.5h-1.3v8.8h-12.7M422.7 338.1v5.1h11.4M432.8 320.3h.1M392.2 350.8v1.2h7.6M398.5 340.6v11.4M398.5 344.4h2.6M408.7 344.4h2.5v7.6M410 352h5"/>
</g>
<g fill="#c00">
<circle cx="196.6" cy="104.4" r=".63"/>
<circle cx="178.8" cy="104.4" r=".63"/>
<circle cx="167.4" cy="104.4" r=".63"/>
<circle cx="178.8" cy="122.2" r=".63"/>
<circle cx="196.6" cy="129.8" r=".63"/>
<circle cx="216.9" cy="137.4" r=".63"/>
<circle cx="232.2" cy="95.5" r=".63"/>
<circle cx="229.6" cy="108.2" r=".63"/>
<circle cx="242.3" cy="127.3" r=".63"/>
<circle cx="175" cy="150.1" r=".63"/>
<circle cx="178.8" cy="132.3" r=".63"/>
<circle cx="239.8" cy="108.2" r=".63"/>
<circle cx="265.2" cy="108.2" r=".63"/>
<circle cx="265.2" cy="100.6" r=".63"/>
<circle cx="242.3" cy="170.4" r=".63"/>
<circle cx="242.3" cy="155.2" r=".63"/>
<circle cx="242.3" cy="188.2" r=".63"/>
<circle cx="164.8" cy="188.2" r=".63"/>
<circle cx="196.6" cy="140" r=".63"/>
<circle cx="265.2" cy="183.1" r=".63"/>
<circle cx="265.2" cy="175.5" r=".63"/>
<circle cx="242.3" cy="183.1" r=".63"/>
<circle cx="242.3" cy="260.6" r=".63"/>
<circle cx="242.3" cy="277.1" r=".63"/>
<circle cx="242.3" cy="296.2" r=".63"/>
<circle cx="172.5" cy="296.2" r=".63"/>
<circle cx="216.9" cy="147.6" r=".63"/>
<circle cx="265.2" cy="291.1" r=".63"/>
<circle cx="265.2" cy="282.2" r=".63"/>
<circle cx="242.3" cy="291.1" r=".63"/>
<circle cx="265.2" cy="76.5" r=".63"/>
<circle cx="265.2" cy="150.1" r=".63"/>
<circle cx="265.2" cy="254.3" r=".63"/>
<circle cx="256.3" cy="209.8" r=".63"/>
<circle cx="256.3" cy="212.3" r=".63"/>
<circle cx="257.6" cy="319" r=".63"/>
<circle cx="257.6" cy="322.8" r=".63"/>
<circle cx="357.9" cy="169.2" r=".63"/>
<circle cx="373.1" cy="184.4" r=".63"/>
<circle cx="357.9" cy="184.4" r=".63"/>
<circle cx="402.3" cy="174.2" r=".63"/>
<circle cx="420.1" cy="174.2" r=".63"/>
<circle cx="366.8" cy="68.8" r=".63"/>
<circle cx="382" cy="84.1" r=".63"/>
<circle cx="366.8" cy="84.1" r=".63"/>
<circle cx="411.2" cy="73.9" r=".63"/>
<circle cx="429" cy="73.9" r=".63"/>
<circle cx="356.6" cy="279.7" r=".63"/>
<circle cx="371.9" cy="294.9" r=".63"/>
<circle cx="356.6" cy="294.9" r=".63"/>
<circle cx="401.1" cy="284.7" r=".63"/>
<circle cx="418.8" cy="284.7" r=".63"/>
<circle cx="393.4" cy="117.1" r=".63"/>
<circle cx="373.1" cy="114.6" r=".63"/>
<circle cx="373.1" cy="124.7" r=".63"/>
<circle cx="406.1" cy="141.2" r=".63"/>
<circle cx="406.1" cy="133.6" r=".63"/>
<circle cx="418.8" cy="141.2" r=".63"/>
<circle cx="440.4" cy="132.3" r=".63"/>
<circle cx="440.4" cy="119.6" r=".63"/>
<circle cx="430.3" cy="119.6" r=".63"/>
<circle cx="393.4" cy="122.2" r=".63"/>
<circle cx="416.3" cy="119.6" r=".63"/>
<circle cx="256.3" cy="134.9" r=".63"/>
<circle cx="256.3" cy="132.3" r=".63"/>
<circle cx="385.8" cy="222.5" r=".63"/>
<circle cx="365.5" cy="220" r=".63"/>
<circle cx="365.5" cy="230.1" r=".63"/>
<circle cx="398.5" cy="246.6" r=".63"/>
<circle cx="398.5" cy="239" r=".63"/>
<circle cx="411.2" cy="246.6" r=".63"/>
<circle cx="432.8" cy="237.7" r=".63"/>
<circle cx="432.8" cy="225" r=".63"/>
<circle cx="422.7" cy="225" r=".63"/>
<circle cx="385.8" cy="227.6" r=".63"/>
<circle cx="408.7" cy="225" r=".63"/>
<circle cx="385.8" cy="327.9" r=".63"/>
<circle cx="365.5" cy="325.4" r=".63"/>
<circle cx="365.5" cy="335.5" r=".63"/>
<circle cx="398.5" cy="352" r=".63"/>
<circle cx="398.5" cy="344.4" r=".63"/>
<circle cx="411.2" cy="352" r=".63"/>
<circle cx="432.8" cy="343.2" r=".63"/>
<circle cx="432.8" cy="330.5" r=".63"/>
<circle cx="422.7" cy="330.5" r=".63"/>
<circle cx="385.8" cy="333" r=".63"/>
<circle cx="408.7" cy="330.5" r=".63"/>
</g>
<g font-size="4.6" fill="#000080">
<text x="467.2" y="379.1">Schematic3_12</text>
<text x="522.1" y="396.8">电机驱动</text>
<text x="539.5" y="414.6">嘉立创EDA</text>
</g>
<g font-size="3.8" fill="#a00000">
<text x="528.3" y="376.4">更新日期</text>
<text x="416.6" y="379">原理图</text>
<text x="528.3" y="381.5">创建日期</text>
<text x="416.6" y="386.6">图页</text>
<text x="528.3" y="386.6">物料编码</text>
<text x="416.6" y="391.7">绘制</text>
<text x="416.6" y="396.7">审阅</text>
<text x="476.2" y="406.9">版本</text>
<text x="496.6" y="406.9">尺寸</text>
<text x="532.6" y="406.7">页</text>
<text x="559.8" y="406.7">共</text>
</g>
<g font-size="3.5" fill="#000080">
<text x="554.2" y="376.1">2024-09-30</text>
<text x="554.2" y="381.2">2024-09-28</text>
<text x="476.2" y="386.3">驱动电路</text>
<text x="546.9" y="406.3">3</text>
<text x="576.6" y="406.3">3</text>
<text x="476.5" y="414.2">V1.0</text>
<text x="498.8" y="414.2">A4</text>
</g>
<g font-size="2.3" fill="#000080">
<text x="362.7" y="53.1">VCC3.3</text>
<text x="369.3" y="60.8">R240</text>
<text x="394.7" y="62">U68</text>
<text x="356.6" y="67.1">R238</text>
<text x="262.4" y="73.5">18V+</text>
<text x="369.3" y="73.5">R241</text>
<text x="416.3" y="72.2">R243</text>
<text x="244.9" y="79.8">R190</text>
<text x="270.3" y="81.1">Q58</text>
<text x="370.6" y="82.3">R239</text>
<text x="397.3" y="82.3">R242</text>
<text x="432.8" y="78.5">C100</text>
<text x="244.9" y="93.8">R188</text>
<text x="270.3" y="95">Q59</text>
<text x="342.6" y="93.8">H1</text>
<text x="395.8" y="95">VCC3.3</text>
<text x="479.8" y="95">H4</text>
<text x="163.7" y="96.3">VDD12</text>
<text x="537" y="98.9">U75</text>
<text x="232.2" y="106.5">R189</text>
<text x="381.1" y="107.7">VCC1.25</text>
<text x="401.1" y="107.7">U70</text>
<text x="436.4" y="106.5">VCC3.3</text>
<text x="171.2" y="110.3">C84</text>
<text x="181.4" y="112.8">U56</text>
<text x="219.5" y="112.8">U62</text>
<text x="244.9" y="111.6">R195</text>
<text x="270.3" y="112.8">Q64</text>
<text x="361.7" y="112.8">R331k</text>
<text x="396" y="111.6">R31</text>
<text x="199.1" y="114.1">U61</text>
<text x="376.9" y="119.2">C31</text>
<text x="383.3" y="115.4">R321k</text>
<text x="420.1" y="117.9">R36</text>
<text x="443" y="115.4">D13</text>
<text x="145.8" y="123">U53</text>
<text x="244.9" y="125.5">R197</text>
<text x="361.7" y="123">R351k</text>
<text x="383.3" y="120.4">R341k</text>
<text x="434.1" y="124.3">C32</text>
<text x="444.2" y="124.3">U17</text>
<text x="182.6" y="126.8">C87</text>
<text x="270.3" y="126.8">Q65</text>
<text x="396" y="126.8">R37</text>
<text x="411.2" y="130.6">C33</text>
<text x="200.4" y="134.4">C97</text>
<text x="395.8" y="137">VCC3.3</text>
<text x="220.7" y="142">C98</text>
<text x="258.8" y="139.5">R208</text>
<text x="410" y="138.2">C34</text>
<text x="262.4" y="147.1">18V+</text>
<text x="353.8" y="148.4">VCC3.3</text>
<text x="244.9" y="153.5">R194</text>
<text x="270.3" y="154.7">Q60</text>
<text x="360.4" y="159.8">R229</text>
<text x="177.5" y="162.4">R196</text>
<text x="346.5" y="167.4">R227</text>
<text x="385.8" y="162.4">U67</text>
<text x="244.9" y="168.7">R191</text>
<text x="270.3" y="170">Q61</text>
<text x="360.4" y="173.8">R230</text>
<text x="407.4" y="172.5">R237</text>
<text x="244.9" y="176.3">R192</text>
<text x="423.9" y="178.9">C99</text>
<text x="361.7" y="182.7">R228</text>
<text x="388.4" y="182.7">R231</text>
<text x="244.9" y="186.5">R180</text>
<text x="270.3" y="187.8">Q66</text>
<text x="167.4" y="192.8">R181</text>
<text x="331.2" y="197.9">H2</text>
<text x="386.9" y="195.4">VCC3.3</text>
<text x="473.5" y="197.9">H7</text>
<text x="244.9" y="203">R182</text>
<text x="270.3" y="204.3">Q67</text>
<text x="373.5" y="213.2">VCC1.25</text>
<text x="393.4" y="213.2">U74</text>
<text x="428.8" y="211.9">VCC3.3</text>
<text x="258.8" y="219.5">R206</text>
<text x="354.1" y="218.2">R252</text>
<text x="375.7" y="220.8">R251</text>
<text x="388.4" y="217">R250</text>
<text x="435.4" y="220.8">D14</text>
<text x="369.3" y="224.6">C102</text>
<text x="375.7" y="225.9">R253</text>
<text x="412.5" y="223.3">R255</text>
<text x="354.1" y="228.4">R254</text>
<text x="388.4" y="232.2">R256</text>
<text x="426.5" y="229.7">C103</text>
<text x="436.6" y="229.7">U71</text>
<text x="403.6" y="236">C104</text>
<text x="388.1" y="242.4">VCC3.3</text>
<text x="402.3" y="243.6">C105</text>
<text x="262.4" y="251.3">18V+</text>
<text x="244.9" y="258.9">R199</text>
<text x="270.3" y="260.1">Q62</text>
<text x="352.6" y="264">VCC3.3</text>
<text x="244.9" y="275.4">R193</text>
<text x="359.2" y="271.6">R246</text>
<text x="384.6" y="272.8">U69</text>
<text x="270.3" y="276.7">Q63</text>
<text x="346.5" y="277.9">R244</text>
<text x="244.9" y="284.3">R198</text>
<text x="359.2" y="284.3">R247</text>
<text x="406.1" y="283">R249</text>
<text x="360.4" y="293.2">R245</text>
<text x="387.1" y="293.2">R248</text>
<text x="422.7" y="289.4">C101</text>
<text x="244.9" y="294.4">R187</text>
<text x="270.3" y="295.7">Q68</text>
<text x="175" y="300.8">R186</text>
<text x="333.8" y="302.1">H3</text>
<text x="385.6" y="305.9">VCC3.3</text>
<text x="476" y="303.3">H6</text>
<text x="244.9" y="312.2">R185</text>
<text x="270.3" y="313.5">Q69</text>
<text x="428.8" y="317.3">VCC3.3</text>
<text x="354.1" y="323.6">R259</text>
<text x="373.5" y="318.6">VCC1.25</text>
<text x="388.4" y="322.4">R257</text>
<text x="393.4" y="318.6">U73</text>
<text x="260.1" y="330">R184</text>
<text x="369.3" y="330">C106</text>
<text x="375.7" y="326.2">R258</text>
<text x="412.5" y="328.7">R262</text>
<text x="435.4" y="326.2">D15</text>
<text x="354.1" y="333.8">R261</text>
<text x="375.7" y="331.3">R260</text>
<text x="426.5" y="335.1">C107</text>
<text x="436.6" y="335.1">U72</text>
<text x="388.4" y="337.6">R263</text>
<text x="403.6" y="341.4">C108</text>
<text x="388.1" y="347.8">VCC3.3</text>
<text x="402.3" y="349">C109</text>
<text x="1" y="420.2">1</text>
</g>
<g font-size="2.3" fill="#00f">
<text x="369.3" y="55.7">Name</text>
<text x="369.3" y="63.3">10k</text>
<text x="356.6" y="72.2">1k</text>
<text x="369.3" y="76">10</text>
<text x="416.3" y="77.3">100</text>
<text x="270.3" y="83.6">SLD120N03T</text>
<text x="402.3" y="79.8">TP2411</text>
<text x="432.8" y="81.1">1nf</text>
<text x="244.9" y="84.9">51</text>
<text x="370.6" y="87.4">1k</text>
<text x="397.3" y="87.4">5k</text>
<text x="391.1" y="92.5">Name</text>
<text x="244.9" y="98.9">51</text>
<text x="270.3" y="97.6">SLD120N03T</text>
<text x="456.9" y="100.1">OPA_IP1</text>
<text x="553.5" y="101.4">A</text>
<text x="342.6" y="106.5">PZ254V-11-03P</text>
<text x="479.8" y="107.7">PZ254V-11-03P</text>
<text x="553.5" y="103.9">B</text>
<text x="553.5" y="106.5">C</text>
<text x="171.2" y="112.8">100nF</text>
<text x="232.2" y="111.6">30C?</text>
<text x="443" y="112.8">1N4148WS</text>
<text x="553.5" y="111.6">18V+</text>
<text x="167.4" y="115.4">GND</text>
<text x="181.4" y="115.4">FR107WS</text>
<text x="199.1" y="116.6">FR107WS</text>
<text x="219.5" y="115.4">FR107WS</text>
<text x="244.9" y="116.6">51</text>
<text x="270.3" y="115.4">SLD120N03T</text>
<text x="396" y="114.1">12k</text>
<text x="537" y="116.6">DB128V-5.0-5P-GN-S</text>
<text x="218.8" y="124.3">A</text>
<text x="376.9" y="121.7">100pF</text>
<text x="408.7" y="125.5">TP2411</text>
<text x="420.1" y="123">100</text>
<text x="122.9" y="126.8">PWM0P</text>
<text x="122.9" y="129.3">PWM1P</text>
<text x="122.9" y="131.9">PWM2P</text>
<text x="182.6" y="129.3">47uf</text>
<text x="244.9" y="130.6">51</text>
<text x="270.3" y="129.3">SLD120N03T</text>
<text x="396" y="131.9">12k</text>
<text x="416.3" y="131.9">10uF</text>
<text x="434.1" y="126.8">1nF</text>
<text x="444.2" y="126.8">PESD3V3L1BA</text>
<text x="122.9" y="134.4">PWM0N</text>
<text x="122.9" y="137">PWM1N</text>
<text x="200.4" y="137">47uf</text>
<text x="122.9" y="139.5">PWM2N</text>
<text x="131.8" y="142">VDD12</text>
<text x="258.8" y="142">10m</text>
<text x="220.7" y="144.6">47uf</text>
<text x="410" y="145.8">100nF</text>
<text x="145.8" y="154.7">LKS563</text>
<text x="360.4" y="150.9">Name</text>
<text x="244.9" y="158.5">51</text>
<text x="270.3" y="157.3">SLD120N03T</text>
<text x="177.5" y="164.9">30c</text>
<text x="360.4" y="162.4">20k</text>
<text x="244.9" y="173.8">51</text>
<text x="270.3" y="172.5">SLD120N03T</text>
<text x="346.5" y="172.5">1k</text>
<text x="244.9" y="178.9">30C?</text>
<text x="360.4" y="176.3">1k</text>
<text x="407.4" y="177.6">100</text>
<text x="218.8" y="182.7">B</text>
<text x="393.4" y="180.1">TP2411</text>
<text x="423.9" y="181.4">1nf</text>
<text x="244.9" y="191.6">51</text>
<text x="270.3" y="190.3">SLD120N03T</text>
<text x="361.7" y="187.8">1k</text>
<text x="388.4" y="187.8">8k</text>
<text x="167.4" y="195.4">30C</text>
<text x="382.2" y="192.8">Name</text>
<text x="437.9" y="203">OPA_IP2</text>
<text x="244.9" y="208.1">51</text>
<text x="270.3" y="206.8">SLD120N03T</text>
<text x="331.2" y="210.6">PZ254V-11-03P</text>
<text x="473.5" y="210.6">PZ254V-11-03P</text>
<text x="357.9" y="218.2">1k</text>
<text x="379.5" y="220.8">1k</text>
<text x="388.4" y="219.5">12k</text>
<text x="435.4" y="218.2">1N4148WS</text>
<text x="258.8" y="222">10m</text>
<text x="369.3" y="227.1">100pF</text>
<text x="379.5" y="225.9">1k</text>
<text x="216.5" y="233.3" transform="rotate(-90 216.5 233.3)">C</text>
<text x="357.9" y="228.4">1k</text>
<text x="401.1" y="230.9">TP2411</text>
<text x="412.5" y="228.4">100</text>
<text x="426.5" y="232.2">1nF</text>
<text x="436.6" y="232.2">PESD3V3L1BA</text>
<text x="388.4" y="237.3">12k</text>
<text x="408.7" y="237.3">10uF</text>
<text x="402.3" y="251.3">100nF</text>
<text x="244.9" y="264">51</text>
<text x="270.3" y="262.7">SLD120N03T</text>
<text x="359.2" y="266.5">Name</text>
<text x="359.2" y="274.1">20K</text>
<text x="244.9" y="280.5">51</text>
<text x="270.3" y="279.2">SLD120N03T</text>
<text x="244.9" y="286.8">30C?</text>
<text x="346.5" y="283">1k</text>
<text x="359.2" y="286.8">1k</text>
<text x="392.2" y="290.6">TP2411</text>
<text x="406.1" y="288.1">100</text>
<text x="422.7" y="291.9">1nf</text>
<text x="244.9" y="299.5">51</text>
<text x="270.3" y="298.2">SLD120N03T</text>
<text x="360.4" y="298.2">1k</text>
<text x="387.1" y="298.2">8k</text>
<text x="175" y="303.3">30c</text>
<text x="380.9" y="303.3">Name</text>
<text x="449.3" y="308.4">OPA_IP3</text>
<text x="244.9" y="317.3">51</text>
<text x="270.3" y="316">SLD120N03T</text>
<text x="333.8" y="314.8">PZ254V-11-03P</text>
<text x="476" y="316">PZ254V-11-03P</text>
<text x="357.9" y="323.6">1k</text>
<text x="435.4" y="323.6">1N4148WS</text>
<text x="379.5" y="326.2">1k</text>
<text x="388.4" y="324.9">12k</text>
<text x="260.1" y="332.5">10m</text>
<text x="357.9" y="333.8">1k</text>
<text x="369.3" y="332.5">100pF</text>
<text x="379.5" y="331.3">1k</text>
<text x="412.5" y="333.8">100</text>
<text x="401.1" y="336.3">TP2411</text>
<text x="426.5" y="337.6">1nF</text>
<text x="436.6" y="337.6">PESD3V3L1BA</text>
<text x="388.4" y="342.7">12k</text>
<text x="408.7" y="342.7">10uF</text>
<text x="402.3" y="356.7">100nF</text>
</g>
<g font-size="2.3">
<text x="391.9" y="71.1">3</text>
<text x="399.1" y="66.8" transform="rotate(-90 399.1 66.8)">2</text>
<text x="391.9" y="76.2">4</text>
<text x="406.4" y="73.7">1</text>
<text x="399.1" y="81.3" transform="rotate(-90 399.1 81.3)">5</text>
<text x="341.2" y="96.5">1</text>
<text x="341.2" y="99.1">2</text>
<text x="341.2" y="101.6">3</text>
<text x="343.6" y="97.8">1</text>
<text x="343.6" y="100.4">2</text>
<text x="478.4" y="97.8">1</text>
<text x="478.4" y="100.4">2</text>
<text x="480.7" y="99.1">1</text>
<text x="480.7" y="101.6">2</text>
<text x="542.2" y="101.6">5</text>
<text x="343.6" y="102.9">3</text>
<text x="478.4" y="102.9">3</text>
<text x="480.7" y="104.2">3</text>
<text x="539.8" y="108">3</text>
<text x="539.8" y="105.4">4</text>
<text x="539.8" y="102.9">5</text>
<text x="542.2" y="106.7">3</text>
<text x="542.2" y="104.2">4</text>
<text x="405.4" y="112.5" transform="rotate(-90 405.4 112.5)">2</text>
<text x="539.8" y="113.1">1</text>
<text x="539.8" y="110.5">2</text>
<text x="542.2" y="111.8">1</text>
<text x="542.2" y="109.2">2</text>
<text x="398.3" y="116.9">3</text>
<text x="412.7" y="119.4">1</text>
<text x="398.3" y="121.9">4</text>
<text x="144.4" y="127">1</text>
<text x="144.4" y="129.6">2</text>
<text x="146.7" y="128.3">HIN1</text>
<text x="146.7" y="130.8">HIN2</text>
<text x="155.3" y="130.8">HO1</text>
<text x="155.7" y="128.3">VB1</text>
<text x="161.2" y="129.6">19</text>
<text x="161.2" y="127">20</text>
<text x="405.4" y="127" transform="rotate(-90 405.4 127)">5</text>
<text x="144.4" y="132.1">3</text>
<text x="144.4" y="134.6">4</text>
<text x="144.4" y="137.2">5</text>
<text x="146.7" y="133.4">HIN3</text>
<text x="146.7" y="135.9">LIN1</text>
<text x="155.7" y="135.9">VB2</text>
<text x="155.7" y="133.4">VS1</text>
<text x="161.2" y="137.2">16</text>
<text x="161.2" y="134.6">17</text>
<text x="161.2" y="132.1">18</text>
<text x="144.4" y="139.7">6</text>
<text x="144.4" y="142.3">7</text>
<text x="146.7" y="138.5">LIN2</text>
<text x="146.7" y="141">LIN3</text>
<text x="146.7" y="143.5">VCC</text>
<text x="155.3" y="138.5">HO2</text>
<text x="155.7" y="143.5">VB3</text>
<text x="155.7" y="141">VS2</text>
<text x="161.2" y="142.3">14</text>
<text x="161.2" y="139.7">15</text>
<text x="143.1" y="149.9">10</text>
<text x="144.4" y="144.8">8</text>
<text x="144.4" y="147.3">9</text>
<text x="146.7" y="146.1">COM</text>
<text x="146.7" y="148.6">LO3</text>
<text x="155.3" y="146.1">HO3</text>
<text x="155.7" y="148.6">VS3</text>
<text x="161.2" y="149.9">11</text>
<text x="161.2" y="147.3">12</text>
<text x="161.2" y="144.8">13</text>
<text x="146.7" y="151.2">LO2</text>
<text x="155.7" y="151.2">LO1</text>
<text x="390.2" y="167.2" transform="rotate(-90 390.2 167.2)">2</text>
<text x="383" y="171.5">3</text>
<text x="383" y="176.6">4</text>
<text x="397.5" y="174">1</text>
<text x="390.2" y="181.6" transform="rotate(-90 390.2 181.6)">5</text>
<text x="329.8" y="200.7">1</text>
<text x="329.8" y="203.2">2</text>
<text x="332.2" y="202">1</text>
<text x="472" y="200.7">1</text>
<text x="472" y="203.2">2</text>
<text x="474.4" y="202">1</text>
<text x="329.8" y="205.8">3</text>
<text x="332.2" y="204.5">2</text>
<text x="332.2" y="207">3</text>
<text x="472" y="205.8">3</text>
<text x="474.4" y="204.5">2</text>
<text x="474.4" y="207">3</text>
<text x="397.8" y="218" transform="rotate(-90 397.8 218)">2</text>
<text x="390.6" y="227.4">4</text>
<text x="390.6" y="222.3">3</text>
<text x="405.1" y="224.8">1</text>
<text x="397.8" y="232.4" transform="rotate(-90 397.8 232.4)">5</text>
<text x="381.7" y="282">3</text>
<text x="388.9" y="277.6" transform="rotate(-90 388.9 277.6)">2</text>
<text x="381.7" y="287">4</text>
<text x="396.2" y="284.5">1</text>
<text x="388.9" y="292.1" transform="rotate(-90 388.9 292.1)">5</text>
<text x="332.3" y="304.8">1</text>
<text x="332.3" y="307.4">2</text>
<text x="332.3" y="309.9">3</text>
<text x="334.7" y="306.1">1</text>
<text x="334.7" y="308.6">2</text>
<text x="334.7" y="311.2">3</text>
<text x="474.6" y="306.1">1</text>
<text x="474.6" y="308.6">2</text>
<text x="474.6" y="311.2">3</text>
<text x="476.9" y="307.4">1</text>
<text x="476.9" y="309.9">2</text>
<text x="476.9" y="312.4">3</text>
<text x="397.8" y="323.4" transform="rotate(-90 397.8 323.4)">2</text>
<text x="390.6" y="327.7">3</text>
<text x="390.6" y="332.8">4</text>
<text x="405.1" y="330.2">1</text>
<text x="397.8" y="337.9" transform="rotate(-90 397.8 337.9)">5</text>
</g>
</svg>
